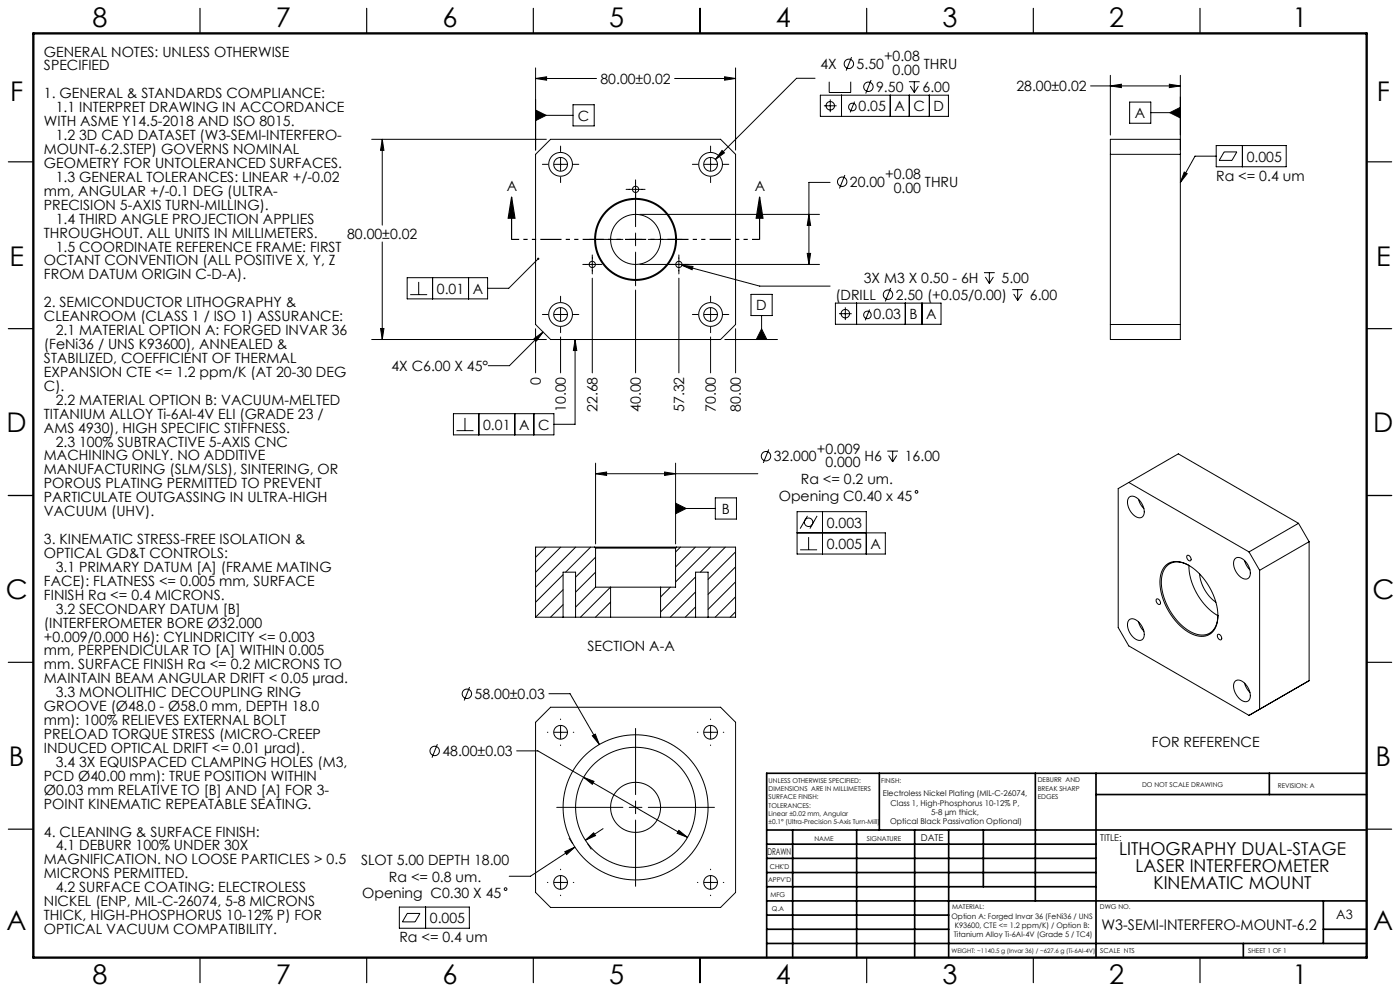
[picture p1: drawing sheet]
<svg xmlns="http://www.w3.org/2000/svg" width="420mm" height="297mm" viewBox="0 0 420 297" stroke-linecap="round" stroke-linejoin="round" font-family="sans-serif">
<g fill="none" stroke="#000" stroke-width=".3">
<path d="M255.5 17.1l-1.6 4.1M160.7 33l3.1 1.6-3.1 1.6zM160.7 23.5l3.3-.5v1zM160.7 34.6h11.2M160.7 20.4v24.6M160.7 23.5h18.3M171.9 31.4h6.4v6.3h-6.4zM202.4 23.5h18.3M217.4 23l3.3 .5-3.3 .5zM220.7 20.4v24.6M244.5 23.5h-5.5l-24.4 24.3M246.1 28.5h38.4v6.4h-38.4z"/>
<path d="M247.2 31.7h3.8M248.8 24.5v3.2h6.4v-3.2M249.1 29.8v3.8M252.5 28.5v6.4M256.4 30.5l-1.3 3.2M261.3 24l-1.6 4M267.1 28.5v6.4M272.7 24.5h3.2M272.8 28.5v6.4M273.1 25.8l1.2 1.9M274.3 24.5v3.2M275.5 25.8l-1.2 1.9"/>
<path d="M278.8 28.5v6.4M327.2 25.8h26.9M333.1 25.8l3.3-.6v1.1zM333.1 22.6v17.9M338.9 30.6h6.3v6.3h-6.3zM345.2 33.8h8.9M350.8 25.2l3.3 .6-3.3 .5zM350.9 33.8l3.2-1.6v3.2zM354.1 22.6v79.2h-21v-60h21M111.5 41.8h52.4M114.7 41.8l.5 3.3h-1zM114.7 41.8v25.7"/>
<path d="M162.7 49.3h1.7M165.2 41.8h51l4.5 4.5v51l-4.5 4.5h-51l-4.5-4.5v-51zM166.3 49.3h3.8M168.2 43.8v1.6M168.2 47.3v3.9M168.2 53.1v1.6M172 49.3h1.6M187.8 56.8h5.7M190.7 53.9v14M207.7 49.3h1.7M211.3 49.3h3.8M213.2 43.8v1.6"/>
<path d="M213.2 47.3v3.9M213.2 53.1v1.6M216.6 45.1l.7 .7-2.7 2zM217 49.3h1.6M249 54.7h-6.3v24.6M253.5 52.5l-1.6 4M333.1 46.3h21M355.3 51.6l.9 .5-2.1 2.6zM364.9 43.6h21v6.4h-21zM364.9 46.8h-6.4l-4.4 7.9M367.2 45.5h3.8l-1.4 2.6h-3.8zM372.7 43.6v6.4"/>
<path d="M114.7 72.5v29.3M161.5 77.6l-8.9 8.8h-6.3M174.8 79.3h5.7M176.8 71.8h10.1M177.7 76.4v5.7M188.8 71.8h3.8M190.7 69.8v3.9M190.7 75.6v10.1M191.9 79.3h53.9M191.9 64.3h53.9M194.5 71.8h10.1M203.7 76.4v5.7"/>
<path d="M204.6 79.5l3.3 .4-.3 .9zM204.6 79.5l23.3 6.2h21.1M242.2 75.9h1l-.5 3.4zM242.7 64.3l.5 3.3h-1zM114.2 98.4h1l-.5 3.4zM122.2 83.2h24.1v6.4h-24.1zM123.1 88.3h5M125.6 84.5v3.8M129.8 83.2v6.4M140.6 83.2v6.4M160.7 98.5v13.3M162.7 94.3h1.7"/>
<path d="M162.9 99.5l-10.1 10.1h-6.3M166.3 94.3h3.8M168.2 88.8v1.6M168.2 92.3v3.9M168.2 98.1v1.6M172 94.3h1.6M177.7 83.4v28.4M190.7 86.9v24.9M203.7 83.4v28.4M207.7 94.3h1.7M211.3 94.3h3.8M213.2 88.8v1.6"/>
<path d="M213.2 92.3v3.9M213.2 98.1v1.6M217 94.3h1.6M220.7 98.5v13.3M225.3 88.2h6.4v6.4h-6.4zM228.5 94.6v7.2M228.5 98.6l1.6 3.2h-3.2zM250.6 90.8h31.7v6.4h-31.7zM251.7 94h3.8M253.6 92.1v3.8M257 90.8v6.4M260.9 92.8l-1.3 3.2"/>
<path d="M267.2 86.3l-1.6 4M271.6 90.8v6.4M276.6 90.8v6.4M295.2 81.7h3.2M295.6 83l1.2 1.9M296.8 81.7v3.2M298 83l-1.2 1.9M303.7 86.8h3.2M304.1 88.1l1.2 1.9M305.3 86.8v3.2M306.5 88.1l-1.2 1.9M333.1 97.3h21"/>
<path d="M111.5 101.8h52.4M160.2 101.5l2.7-2-2 2.7zM168.2 101v10.8M172.5 101.8v25.4h-6.3M172.5 101.8l.5 3.3h-1zM213.2 101v10.8M217.4 101.8h15.8M136 124h30.2v6.3h-30.2zM136.9 129.1h5.1M139.5 125.3v3.8M143.7 124v6.3M154.4 124v6.3"/>
<path d="M160.2 124v6.3M178.7 138.8v24.2M202.7 138.8v24.2M230.6 134.7l-1.6 4M266.2 135.2h3.2M266.6 136.5l1.2 1.9M267.8 135.2v3.2M269 136.5l-1.2 1.9M178.7 142h48.6M178.7 142l3.3-.5v1zM199.4 141.5l3.3 .5-3.3 .5zM202.7 150.8l3.1 1.6-3.1 1.6z"/>
<path d="M202.7 152.4h11.9M214.6 149.2h6.3v6.4h-6.3zM239.1 159.7h26.5v6.3h-26.5v-12.7h20.8v12.7M242.2 154.6l-2.2 3.8M245.1 154.6l-2.1 3.8M246.8 153.3v12.7M338.6 144.6l-3.1 1.8v41.7l3.1 5.5 36.1 20.8M338.6 144.6l36.1 20.8M338.6 144.6l14.9-8.6 36.1 20.8M338.8 149a2.64 2.64 0 0 1 3.5 1.5 3.5 3.5 0 0 1 .2 4.5 3.1 3.1 0 0 1-3.5-2 3.5 3.5 0 0 1-.2-4zM341.6 149.6l.6 1.5 1 1.3M389.6 156.8l3.1 5.5"/>
<path d="M389.6 156.8l-14.9 8.6M163.7 164l-3 3M168.2 164l-7.5 7.5M168.9 172.2l-8.2 8.3M168.9 176.7l-8.2 8.3M172.7 164l-12 12M177.2 164l-7.5 7.5M178.4 164h24.6M178.4 164h-17.7v21M178.4 164l.3 .3M178.7 164.3h24M178.7 164.3v11.7"/>
<path d="M178.7 176h4.5M178.7 167l-6 6M178.7 171.5l-6 6M178.7 176l-6 6M183.1 176l-9 9M183.2 176h15M183.2 176v9M198.2 176v9M201.1 176l-2.9 2.9M202.7 164.3v11.7h-4.5M203 164h17.7v21h-8.3M203 164l-.3 .3"/>
<path d="M204.1 164l-1.4 1.4M208.6 164l-5.9 5.9M208.7 172.9l-10.5 10.5M208.7 177.4l-7.6 7.6M213.1 164l-10.4 10.4M217.6 164l-7.5 7.5M220.7 165.4l-8.3 8.2M220.7 169.9l-8.3 8.2M220.7 174.4l-8.3 8.2M220.7 178.9l-6.1 6.1M240 164.8h5.1M242.6 161v3.8"/>
<path d="M346.9 179.6a.94 .94 0 0 1 1.1 .4 .94 .94 0 0 1-.2 1.2 1.22 1.22 0 0 1-.9-1.6zM349.6 169.5a5.7 5.7 0 0 1 7.4 .1 18.8 18.8 0 0 1 8.3 16.3 5 5 0 0 1-7.7 4.1 18.6 18.6 0 0 1-9.5-16.9l.6-2.3zM356.1 166.5a.94 .94 0 0 1 1 .5 .94 .94 0 0 1-.1 1.1 1.22 1.22 0 0 1-.9-1.6zM356.7 169.5a18.6 18.6 0 0 0 8.7 15M356.8 169.5a5.3 5.3 0 0 0-7.2 .7 11.4 11.4 0 0 0 .3 10.7 15.9 15.9 0 0 0 9.5 9.3 4.7 4.7 0 0 0 5.9-4.6l.1-1.2M359.9 172a11.9 11.9 0 0 0 4.9 8.5M370.6 167.4a2.64 2.64 0 0 1 3.5 1.5 3.5 3.5 0 0 1 .3 4.5 3.1 3.1 0 0 1-3.6-2.1 3.5 3.5 0 0 1-.2-3.9zM373.4 168l.6 1.5 1 1.3M374.7 165.4l3.2 5.5M377.9 170.9v41.7l-3.2 1.8M392.7 162.3l-14.8 8.6M392.7 162.3v41.7"/>
<path d="M160.7 185h8.2M168.9 185h3.8M168.9 185v-13.5h3.8v13.5M168.9 181.2l-3.7 3.8M172.7 185h10.5M183.2 185h15M183.2 180.4l-4.6 4.6M183.2 184.9l-.1 .1M198.2 185h10.5M208.7 185h3.7M208.7 185v-13.5h3.7v13.5M208.7 181.9l-3.1 3.1"/>
<path d="M220.7 183.3l-1.7 1.7M338.8 185.8a2.64 2.64 0 0 1 3.5 1.5 3.5 3.5 0 0 1 .2 4.5 3.1 3.1 0 0 1-3.5-2.1 3.5 3.5 0 0 1-.2-3.9zM341.6 186.4l.6 1.5 1 1.3M365.3 190.2a.94 .94 0 0 1 1 .5 .94 .94 0 0 1-.1 1.1 1.22 1.22 0 0 1-.9-1.6zM140.9 205.9l-1.6 4M164.2 219.5h.2M164.7 207.9h6.3l8.8 15.2M165.2 212h51l4.5 4.5v51l-4.5 4.5h-51l-4.5-4.5v-51zM166.3 219.5h3.8M168.2 215.5v.2M168.2 217.6v3.8M172 219.5h.1"/>
<path d="M190.7 218.3v19.9M209.2 219.5h.2M211.3 219.5h3.8M213.2 215.5v.2M213.2 217.6v3.8M217 219.5h.1M370.6 204.1a2.64 2.64 0 0 1 3.5 1.5 3.5 3.5 0 0 1 .3 4.5 3.1 3.1 0 0 1-3.6-2 3.5 3.5 0 0 1-.2-4zM373.4 204.7l.6 1.5 1 1.3M392.7 204l-3.1 1.8M392.7 204l-18 10.4M131.2 223l-1.6 4.1M155 225h6.3l45 26"/>
<path d="M168.2 223.3v.1M175.1 233l3.1 1.2-.5 .9zM177.7 220.5l.9-.5 1.2 3.1zM213.2 223.3v.1M167 242h19.9M169.4 255.3l3.1-1.4-2.5 2.2zM170.7 251.2l1.1 1.6M172.5 253.9l-13.4 8.7h-6.3M175.6 251.8l2.5-2.2 .6 .8zM176.3 252.9l1.1 1.6M180.9 248.3l-5.3 3.5M188.8 242h3.8"/>
<path d="M190.7 240.1v3.8M190.7 245.8v19.8M194.5 242h19.8M203.7 248.9l2.6 2.1-3.2-1.2zM119.8 271.8h21v6.4h-21zM122.2 273.8h3.8l-1.5 2.5h-3.8zM127.7 271.8v6.4M164.2 264.5h.2M166.3 264.5h3.8M168.2 260.5v.2M168.2 262.6v3.8M168.2 268.3v.1"/>
<path d="M172 264.5h.1M209.2 264.5h.2M211.3 264.5h3.8M213.2 260.5v.2M213.2 262.6v3.8M213.2 268.3v.1M217 264.5h.1"/>
<circle cx="254.7" cy="19.1" r="1.41"/>
<circle cx="249.1" cy="31.7" r="1.27"/>
<circle cx="255.7" cy="32.1" r="1.13"/>
<circle cx="260.5" cy="26" r="1.41"/>
<circle cx="168.2" cy="49.3" r="2.06"/>
<circle cx="168.2" cy="49.3" r="3.6"/>
<circle cx="190.7" cy="56.8" r=".94"/>
<circle cx="213.2" cy="49.3" r="2.06"/>
<circle cx="213.2" cy="49.3" r="3.6"/>
<circle cx="252.7" cy="54.5" r="1.41"/>
<circle cx="177.7" cy="79.3" r=".94"/>
<circle cx="190.7" cy="71.8" r="12.3"/>
<circle cx="190.7" cy="71.8" r="7.5"/>
<circle cx="190.7" cy="71.8" r="12"/>
<circle cx="203.7" cy="79.3" r=".94"/>
<circle cx="168.2" cy="94.3" r="2.06"/>
<circle cx="168.2" cy="94.3" r="3.6"/>
<circle cx="213.2" cy="94.3" r="2.06"/>
<circle cx="213.2" cy="94.3" r="3.6"/>
<circle cx="253.6" cy="94" r="1.27"/>
<circle cx="260.2" cy="94.4" r="1.13"/>
<circle cx="266.4" cy="88.3" r="1.41"/>
<circle cx="229.8" cy="136.7" r="1.41"/>
<circle cx="242.6" cy="156.5" r="1.27"/>
<circle cx="274.9" cy="147.4" r=".4"/>
<circle cx="140.1" cy="207.9" r="1.41"/>
<circle cx="168.2" cy="219.5" r="2.06"/>
<circle cx="213.2" cy="219.5" r="2.06"/>
<circle cx="130.4" cy="225.1" r="1.41"/>
<circle cx="190.7" cy="242" r="7.5"/>
<circle cx="190.7" cy="242" r="18"/>
<circle cx="190.7" cy="242" r="21.7"/>
<circle cx="151.7" cy="266.5" r=".4"/>
<circle cx="168.2" cy="264.5" r="2.06"/>
<circle cx="213.2" cy="264.5" r="2.06"/>
</g>
<g fill="none" stroke="#000" stroke-width=".35">
<path d="M60 2.5v7.5M110 2.5v7.5M160 2.5v7.5M210 2.5v7.5M260 2.5v7.5M310 2.5v7.5M360 2.5v7.5M2.5 48.5h7.5M153.5 59.1l1 6.3h-2zM153.5 59.1v12.7M227.9 59.1l1 6.3h-2zM227.9 59.1v12.7"/>
<path d="M410 48.5h7.5M2.5 98.5h7.5M410 98.5h7.5M2.5 148.5h7.5M410 148.5h7.5M2.5 198.5h7.5M410 198.5h7.5M2.5 248.5h7.5M410 248.5h7.5M60 287v7.5M110 287v7.5M160 287v7.5"/>
<path d="M210 287v7.5M260 287v7.5M310 287v7.5M360 287v7.5"/>
</g>
<path d="M227.9 71.8h-74.4" fill="none" stroke="#000" stroke-width=".35" stroke-dasharray="6.3 1.3 1.3 1.3 1.3 1.3" stroke-dashoffset="4.1" stroke-linecap="butt"/>
<g fill="none" stroke="#000" stroke-width=".5">
<path d="M263.8 231.8v17M310.6 231.8v38.2M328.8 231.8v55.2M328.8 238.1h81.2M380.8 231.8v6.3M410 231.8h-180v55.2M230 248.8h180M230 257.3h98.8M230 253h98.8M237.8 248.8v38.2M257 248.8v38.2M274.4 248.8v38.2"/>
<path d="M284.6 248.8v38.2M295 248.8v17M230 265.8h98.8M230 261.5h98.8M230 278.5h54.6M230 274.3h54.6M230 270h180M397 278.5h13M397 270v12.8M230 282.8h180M373 282.8v4.2"/>
</g>
<path d="M10 10h400v277h-400z" fill="none" stroke="#000" stroke-width=".7"/>
<g fill="#000">
<path d="M227.9 59.1l1 6.3h-2zM153.5 59.1l1 6.3h-2z"/>
<path d="M161.2 77.3a.34 .34 0 0 0 0 .5 .34 .34 0 0 0 .5 0 .34 .34 0 0 0 0-.5l-.2 .3 .2-.3zM172.5 101.8l.5 3.3h-1zM160.7 33l3.1 1.6-3.1 1.6zM228.5 98.6l1.6 3.2h-3.2zM355.3 51.6l.9 .5-2.1 2.6zM350.9 33.8l3.2 1.6v-3.2zM202.7 150.8l3.1 1.6-3.1 1.6z"/>
<path d="M242.7 64.3l.5 3.3h-1zM242.2 75.9h1l-.5 3.4zM160.7 23.5l3.3-.5v1zM217.4 23l3.3 .5-3.3 .5zM114.7 41.8l.5 3.3h-1zM114.2 98.4h1l-.5 3.4zM160.2 101.5l2.7-2-2 2.7zM216.6 45.1l-2 2.7 2.7-2zM204.6 79.5l3 1.3 .3-.9zM350.8 25.2l3.3 .6-3.3 .5zM333.1 25.8l3.3-.6v1.1zM199.4 141.5l3.3 .5-3.3 .5zM178.7 142l3.3-.5v1zM177.7 220.5l2.1 2.6-1.2-3.1zM203.7 248.9l-.6 .9 3.2 1.2zM175.1 233l2.6 2.1 .5-.9zM175.6 251.8l2.5-2.2 .6 .8zM169.4 255.3l3.1-1.4-2.5 2.2z"/>
</g>
<g font-size="8.1">
<text x="27.8" y="8">8</text>
<text x="82.8" y="8">7</text>
<text x="132.8" y="8">6</text>
<text x="182.8" y="8">5</text>
<text x="232.8" y="8">4</text>
<text x="282.8" y="8">3</text>
<text x="332.8" y="8">2</text>
<text x="387.8" y="8">1</text>
<text x="3" y="30.4">F</text>
<text x="413" y="30.4">F</text>
<text x="2.8" y="79.6">E</text>
<text x="412.8" y="79.6">E</text>
<text x="2" y="129.6">D</text>
<text x="412" y="129.6">D</text>
<text x="1.7" y="179.6">C</text>
<text x="411.7" y="179.6">C</text>
<text x="2.7" y="229.6">B</text>
<text x="412.7" y="229.6">B</text>
<text x="2" y="278.9">A</text>
<text x="412" y="278.9">A</text>
<text x="27.8" y="295">8</text>
<text x="82.8" y="295">7</text>
<text x="132.8" y="295">6</text>
<text x="182.8" y="295">5</text>
<text x="232.8" y="295">4</text>
<text x="282.8" y="295">3</text>
<text x="332.8" y="295">2</text>
<text x="387.8" y="295">1</text>
</g>
<g font-size="5.3">
<text x="335.7" y="256.2">LITHOGRAPHY DUAL-STAGE</text>
<text x="340.7" y="261.3">LASER INTERFEROMETER</text>
<text x="346" y="266.4">KINEMATIC MOUNT</text>
</g>
<text font-size="4.4" x="330.4" y="278.7">W3-SEMI-INTERFERO-MOUNT-6.2</text>
<g font-size="4.2">
<text x="13.2" y="17">GENERAL NOTES: UNLESS OTHERWISE</text>
<text x="13.2" y="21.1">SPECIFIED</text>
<text x="246.1" y="20.7">4X</text>
<text x="257" y="20.7">5.50</text>
<text x="265.2" y="18.4">+0.08</text>
<text x="267.8" y="22.5">0.00</text>
<text x="277.2" y="20.7">THRU</text>
<text x="13.2" y="29.5">1. GENERAL &amp; STANDARDS COMPLIANCE:</text>
<text x="180.1" y="25.1">80.00±0.02</text>
<text x="262.8" y="27.6">9.50</text>
<text x="276.8" y="27.6">6.00</text>
<text x="304.9" y="27.4">28.00±0.02</text>
<text x="16.7" y="33.6">1.1 INTERPRET DRAWING IN ACCORDANCE</text>
<text x="257.6" y="33.3">0.05</text>
<text x="268.4" y="33.3">A</text>
<text x="274.1" y="33.3">C</text>
<text x="280.1" y="33.3">D</text>
<text x="340.5" y="35.4">A</text>
<text x="13.2" y="37.8">WITH ASME Y14.5-2018 AND ISO 8015.</text>
<text x="16.7" y="42">1.2 3D CAD DATASET (W3-SEMI-INTERFERO-</text>
<text x="173.4" y="36.2">C</text>
<text x="13.2" y="46.2">MOUNT-6.2.STEP) GOVERNS NOMINAL</text>
<text x="13.2" y="50.3">GEOMETRY FOR UNTOLERANCED SURFACES.</text>
<text x="265.5" y="53.7">+0.08</text>
<text x="374" y="48.4">0.005</text>
<text x="13.2" y="58.7">mm, ANGULAR +/-0.1 DEG (ULTRA-</text>
<text x="16.7" y="54.5">1.3 GENERAL TOLERANCES: LINEAR +/-0.02</text>
<text x="152.1" y="57.3">A</text>
<text x="226.5" y="57.3">A</text>
<text x="255" y="56">20.00</text>
<text x="268.1" y="57.9">0.00</text>
<text x="277.5" y="56">THRU</text>
<text x="364.9" y="54.1">Ra &lt;= 0.4 um</text>
<text x="13.2" y="62.9">PRECISION 5-AXIS TURN-MILLING).</text>
<text x="13.2" y="71.2">THROUGHOUT. ALL UNITS IN MILLIMETERS.</text>
<text x="16.7" y="67">1.4 THIRD ANGLE PROJECTION APPLIES</text>
<text x="104.1" y="71.6">80.00±0.02</text>
<text x="16.7" y="75.4">1.5 COORDINATE REFERENCE FRAME: FIRST</text>
<text x="13.2" y="79.6">OCTANT CONVENTION (ALL POSITIVE X, Y, Z</text>
<text x="13.2" y="83.7">FROM DATUM ORIGIN C-D-A).</text>
<text x="131.1" y="88">0.01</text>
<text x="141.9" y="88">A</text>
<text x="250.6" y="89.9">(DRILL</text>
<text x="259.1" y="84.8">3X M3 X 0.50 - 6H</text>
<text x="268.7" y="89.9">2.50 (+0.05/0.00)</text>
<text x="300.5" y="84.8">5.00</text>
<text x="309" y="89.9">6.00</text>
<text x="13.2" y="92.1">2. SEMICONDUCTOR LITHOGRAPHY &amp;</text>
<text x="226.9" y="93">D</text>
<text x="262.1" y="95.6">0.03</text>
<text x="272.9" y="95.6">B</text>
<text x="277.9" y="95.6">A</text>
<text x="13.2" y="96.3">CLEANROOM (CLASS 1 / ISO 1) ASSURANCE:</text>
<text x="16.7" y="100.4">2.1 MATERIAL OPTION A: FORGED INVAR 36</text>
<text x="13.2" y="104.6">(FeNi36 / UNS K93600), ANNEALED &amp;</text>
<text x="13.2" y="108.8">STABILIZED, COEFFICIENT OF THERMAL</text>
<text x="13.2" y="113">EXPANSION CTE &lt;= 1.2 ppm/K (AT 20-30 DEG</text>
<text x="117.4" y="111.2">4X C6.00 X 45°</text>
<text x="13.2" y="117.1">C).</text>
<text x="162.3" y="115.3" transform="rotate(-90 162.3 115.3)">0</text>
<text x="13.2" y="125.5">TITANIUM ALLOY Ti-6Al-4V ELI (GRADE 23 /</text>
<text x="16.7" y="121.3">2.2 MATERIAL OPTION B: VACUUM-MELTED</text>
<text x="169.8" y="123.5" transform="rotate(-90 169.8 123.5)">10.00</text>
<text x="179.3" y="123.5" transform="rotate(-90 179.3 123.5)">22.68</text>
<text x="192.3" y="123.5" transform="rotate(-90 192.3 123.5)">40.00</text>
<text x="205.3" y="123.5" transform="rotate(-90 205.3 123.5)">57.32</text>
<text x="214.8" y="123.5" transform="rotate(-90 214.8 123.5)">70.00</text>
<text x="222.3" y="123.5" transform="rotate(-90 222.3 123.5)">80.00</text>
<text x="13.2" y="129.7">AMS 4930), HIGH SPECIFIC STIFFNESS.</text>
<text x="144.9" y="128.8">0.01</text>
<text x="155.7" y="128.8">A</text>
<text x="161.4" y="128.8">C</text>
<text x="16.7" y="133.8">2.3 100% SUBTRACTIVE 5-AXIS CNC</text>
<text x="245" y="136">+0.009</text>
<text x="13.2" y="138">MACHINING ONLY. NO ADDITIVE</text>
<text x="13.2" y="142.2">MANUFACTURING (SLM/SLS), SINTERING, OR</text>
<text x="232.1" y="138.3">32.000</text>
<text x="247.6" y="140.1">0.000</text>
<text x="259.3" y="138.3">H6</text>
<text x="271.5" y="138.3">16.00</text>
<text x="13.2" y="146.3">POROUS PLATING PERMITTED TO PREVENT</text>
<text x="240.2" y="145.1">Ra &lt;= 0.2 um.</text>
<text x="13.2" y="150.5">PARTICULATE OUTGASSING IN ULTRA-HIGH</text>
<text x="13.2" y="154.7">VACUUM (UHV).</text>
<text x="216.5" y="154">B</text>
<text x="233.6" y="150.2">Opening C0.40 x 45</text>
<text x="248" y="158.1">0.003</text>
<text x="13.2" y="163">3. KINEMATIC STRESS-FREE ISOLATION &amp;</text>
<text x="13.2" y="167.2">OPTICAL GD&amp;T CONTROLS:</text>
<text x="248" y="164.5">0.005</text>
<text x="261.2" y="164.5">A</text>
<text x="16.7" y="171.4">3.1 PRIMARY DATUM [A] (FRAME MATING</text>
<text x="13.2" y="175.6">FACE): FLATNESS &lt;= 0.005 mm, SURFACE</text>
<text x="13.2" y="179.7">FINISH Ra &lt;= 0.4 MICRONS.</text>
<text x="16.7" y="183.9">3.2 SECONDARY DATUM [B]</text>
<text x="13.2" y="188.1">(INTERFEROMETER BORE Ø32.000</text>
<text x="13.2" y="192.3">+0.009/0.000 H6): CYLINDRICITY &lt;= 0.003</text>
<text x="13.2" y="196.4">mm, PERPENDICULAR TO [A] WITHIN 0.005</text>
<text x="176.2" y="195.2">SECTION A-A</text>
<text x="13.2" y="200.6">mm. SURFACE FINISH Ra &lt;= 0.2 MICRONS TO</text>
<text x="13.2" y="204.8">MAINTAIN BEAM ANGULAR DRIFT &lt; 0.05 µrad.</text>
<text x="16.7" y="209">3.3 MONOLITHIC DECOUPLING RING</text>
<text x="142.4" y="209.5">58.00±0.03</text>
<text x="13.2" y="213.1">GROOVE (Ø48.0 - Ø58.0 mm, DEPTH 18.0</text>
<text x="13.2" y="217.3">mm): 100% RELIEVES EXTERNAL BOLT</text>
<text x="13.2" y="221.5">PRELOAD TORQUE STRESS (MICRO-CREEP</text>
<text x="13.2" y="225.7">INDUCED OPTICAL DRIFT &lt;= 0.01 µrad).</text>
<text x="132.7" y="226.6">48.00±0.03</text>
<text x="345.6" y="223.9">FOR REFERENCE</text>
<text x="16.7" y="229.8">3.4 3X EQUISPACED CLAMPING HOLES (M3,</text>
<text x="13.2" y="234">PCD Ø40.00 mm): TRUE POSITION WITHIN</text>
<text x="13.2" y="238.2">Ø0.03 mm RELATIVE TO [B] AND [A] FOR 3-</text>
<text x="13.2" y="242.4">POINT KINEMATIC REPEATABLE SEATING.</text>
<text x="13.2" y="250.7">4. CLEANING &amp; SURFACE FINISH:</text>
<text x="16.7" y="254.9">4.1 DEBURR 100% UNDER 30X</text>
<text x="13.2" y="259">MAGNIFICATION. NO LOOSE PARTICLES &gt; 0.5</text>
<text x="13.2" y="263.2">MICRONS PERMITTED.</text>
<text x="108.3" y="259.2">SLOT 5.00 DEPTH 18.00</text>
<text x="16.7" y="267.4">4.2 SURFACE COATING: ELECTROLESS</text>
<text x="108.6" y="269.2">Opening C0.30 X 45</text>
<text x="116.7" y="264.2">Ra &lt;= 0.8 um.</text>
<text x="13.2" y="271.6">NICKEL (ENP, MIL-C-26074, 5-8 MICRONS</text>
<text x="13.2" y="275.7">THICK, HIGH-PHOSPHORUS 10-12% P) FOR</text>
<text x="13.2" y="279.9">OPTICAL VACUUM COMPATIBILITY.</text>
<text x="129" y="276.6">0.005</text>
<text x="119.8" y="282.3">Ra &lt;= 0.4 um</text>
</g>
<text font-size="3.9" x="400.9" y="275.5">A3</text>
<g font-size="2.8">
<text x="276.2" y="252">DATE</text>
<text x="230.2" y="256.3">DRAWN</text>
<text x="330.1" y="252.1">TITLE:</text>
</g>
<g font-size="2.4">
<text x="264.9" y="238.7">Electroless Nickel Plating (MIL-C-26074,</text>
<text x="267.2" y="241.5">Class 1, High-Phosphorus 10-12% P,</text>
<text x="279.4" y="244.3">5-8 µm thick,</text>
<text x="267" y="247.1">Optical Black Passivation Optional)</text>
</g>
<g font-size="2.3">
<text x="285.5" y="275.3">Option A: Forged Invar 36 (FeNi36 / UNS</text>
<text x="286.1" y="280.7">Titanium Alloy Ti-6Al-4V (Grade 5 / TC4)</text>
<text x="286.4" y="278">K93600, CTE &lt;= 1.2 ppm/K) / Option B:</text>
</g>
<g font-size="2">
<text x="230.6" y="234.6">UNLESS OTHERWISE SPECIFIED:</text>
<text x="230.6" y="237.1">DIMENSIONS ARE IN MILLIMETERS</text>
<text x="230.6" y="239.6">SURFACE FINISH:</text>
<text x="264.4" y="234.6">FINISH:</text>
<text x="311.3" y="234.5">DEBURR AND</text>
<text x="311.3" y="237">BREAK SHARP</text>
<text x="311.3" y="239.5">EDGES</text>
<text x="342.6" y="236">DO NOT SCALE DRAWING</text>
<text x="383.3" y="236.2">REVISION: A</text>
<text x="230.6" y="242.1">TOLERANCES:</text>
<text x="230.6" y="244.6">Linear ±0.02 mm, Angular</text>
<text x="230.6" y="247.1">±0.1° (Ultra-Precision 5-Axis Turn-Mill)</text>
<text x="244.3" y="252">NAME</text>
<text x="260" y="251.9">SIGNATURE</text>
<text x="230.9" y="260.3">CHK'D</text>
<text x="230.4" y="264.4">APPV'D</text>
<text x="231.1" y="268.8">MFG</text>
<text x="231.5" y="273">Q.A</text>
<text x="285.6" y="272.5">MATERIAL:</text>
<text x="330" y="272.5">DWG NO.</text>
<text x="330.1" y="285.6">SCALE NTS</text>
<text x="374.5" y="285.6">SHEET 1 OF 1</text>
</g>
<text font-size="1.9" x="285.5" y="285.6">WEIGHT: ~1140.5 g (Invar 36) / ~627.6 g (Ti-6Al-4V)</text>
</svg>
